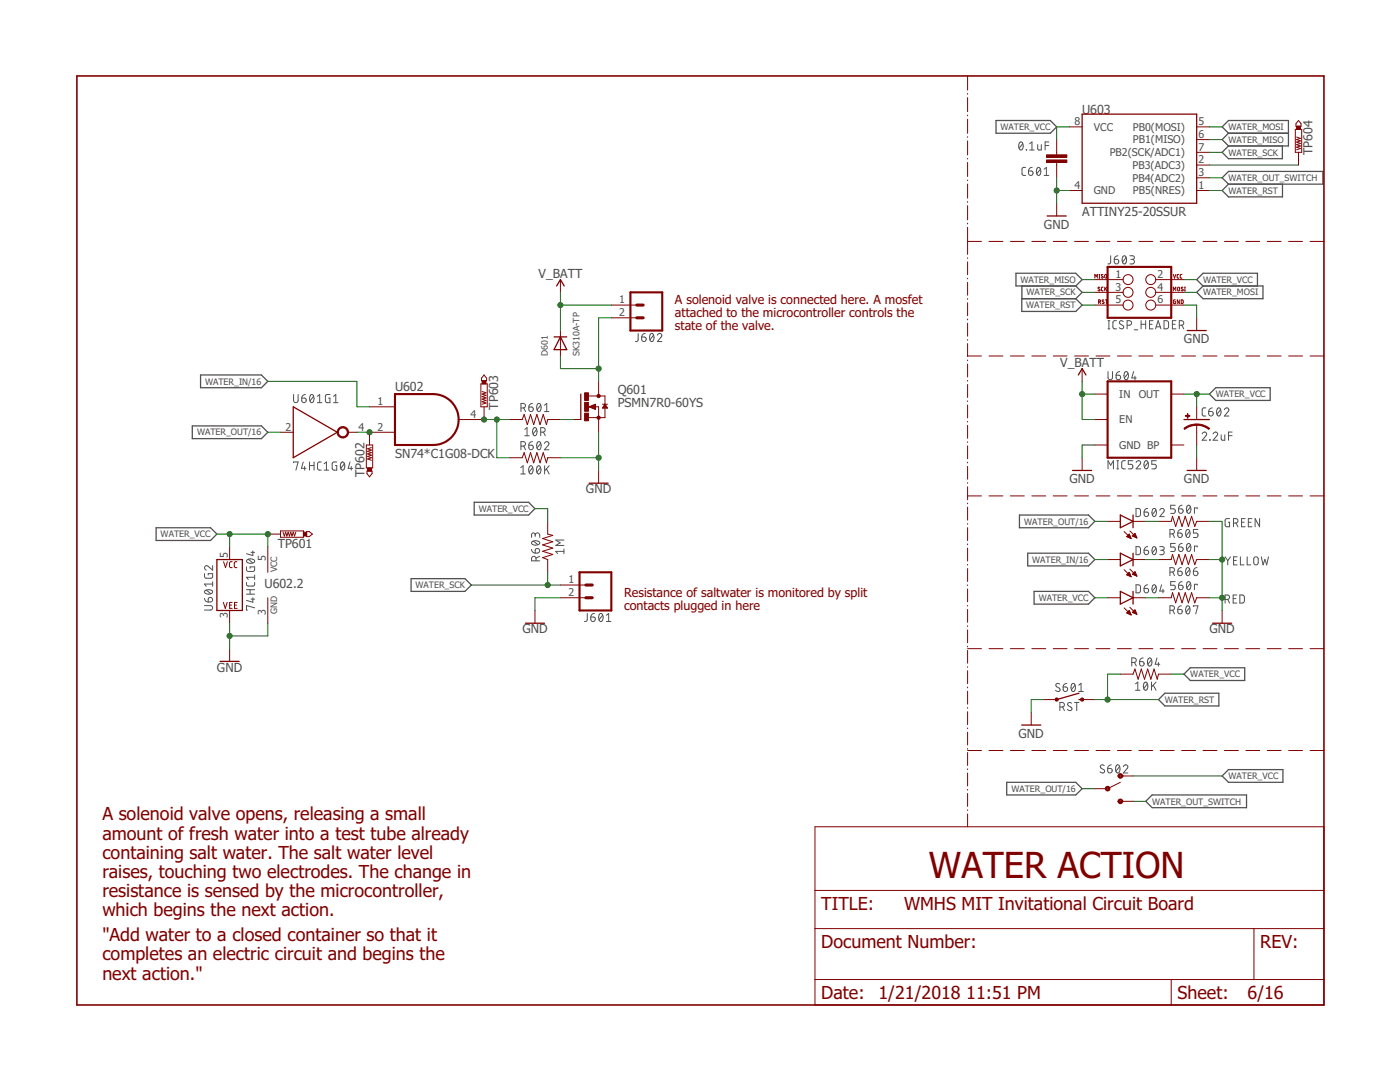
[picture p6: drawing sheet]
<svg xmlns="http://www.w3.org/2000/svg" width="279mm" height="216mm" viewBox="0 0 279 216" stroke-linecap="round" stroke-linejoin="round" font-family="sans-serif">
<g fill="none" stroke="#505050" stroke-width=".2">
<path d="M203.5 28.4l.3-.1a.93 .93 0 0 1 0 1.6 .98 .98 0 0 1-.3-1.5zM204.1 28.7l-.7 .9M204.7 33.4h-.5l-.2 .4v1l.2 .2h.5M204.8 29.8l.1 .1zM205.3 34.1h.5a.45 .45 0 0 1 .4 .5 .45 .45 0 0 1-.5 .4 .45 .45 0 0 1-.4-.4zM205.5 29.9h.9M205.5 28.7l.5-.4v1.6M206 33.4a.7 .7 0 0 0-.7 .7M207 33.5l.3-.1a.95 .95 0 0 1 0 1.6 1 1 0 0 1-.3-1.5zM207.1 28.9v.9l.3 .1h.4v-1M207.6 33.8l-.7 .8M208.4 35h.9"/>
<path d="M208.4 33.8l.4-.4v1.6M208.6 29h.7M209.3 28.3h-.7v1.6M221.7 51l-.1 1.5-.2 .1-.3 .1M222.4 51.8h.5a.45 .45 0 0 1 .4 .4 .45 .45 0 0 1-.5 .5 .45 .45 0 0 1-.4-.5zM223.1 51l-.6 .3-.1 .5M224.1 51.1l.3-.1a.97 .97 0 0 1 0 1.7 1.02 1.02 0 0 1-.3-1.6zM224.7 51.4l-.7 .9M225.5 51h.5a.36 .36 0 0 1 .4 .4 .36 .36 0 0 1-.4 .4h-.3M226 51.8a.46 .46 0 0 1 .4 .4 .46 .46 0 0 1-.4 .5h-.5M58.6 78.7v1.2a.46 .46 0 0 0 .4 .4 .46 .46 0 0 0 .5-.4v-1.2M60.2 79.4h.5a.45 .45 0 0 1 .4 .5 .45 .45 0 0 1-.5 .4 .45 .45 0 0 1-.4-.4z"/>
<path d="M60.9 78.7l-.6 .3-.1 .4M62 78.8l.2-.1a.97 .97 0 0 1 0 1.6 1.02 1.02 0 0 1-.2-1.5zM62.6 79.1l-.7 .9M63.3 79.1l.5-.4v1.6M65.8 78.7h-.6l-.2 .3-.1 1 .3 .3h.6v-.9h-.2M66.6 79.1l.4-.4v1.6M127.4 66.5l-.1 1.4-.2 .2-.3 .1M128.1 67.2h.5a.45 .45 0 0 1 .4 .5 .45 .45 0 0 1-.5 .4 .45 .45 0 0 1-.4-.4zM128.8 66.5l-.4 .2-.3 .5M129.8 66.6l.3-.1a.95 .95 0 0 1 0 1.7 1.04 1.04 0 0 1-.3-1.6zM130.4 66.9l-.7 .9M131.2 66.9a.44 .44 0 0 1 .6-.3 .44 .44 0 0 1 .2 .6l-.8 1h.9"/>
<path d="M221.1 74.1v1.2a.44 .44 0 0 0 .5 .5 .44 .44 0 0 0 .4-.5v-1.2M221.1 65.6h.4M221.1 64h.4M221.3 64v1.6M222.7 74.9h.6a.45 .45 0 0 1 .3 .5 .45 .45 0 0 1-.4 .4 .45 .45 0 0 1-.5-.5zM222.8 64h-.5l-.2 .3v1.1l.2 .2h.5M223.5 74.1l-.6 .3-.2 .5M224.2 64.1l-.2-.1a.37 .37 0 0 0-.5 .2 .37 .37 0 0 0 .1 .5l.5 .2a.38 .38 0 0 1 .1 .6 .38 .38 0 0 1-.5 .1l-.3-.2M224.5 74.3l.2-.2a.95 .95 0 0 1 0 1.7 1.04 1.04 0 0 1-.2-1.5zM224.9 64.9h.5a.46 .46 0 0 0 .4-.5 .46 .46 0 0 0-.4-.4h-.5v1.6M225.1 74.5l-.7 .9M226.2 74.1l-.3 1.3h.9"/>
<path d="M226.4 65.8h.7M226.5 75.1v.7M227.7 64v1.6M227.7 64.7h.9M228.6 64v1.6M229.4 64.7h.5M230.1 64h-.7v1.6h.7M230.6 65.6l.5-1.6 .6 1.6M230.7 65.2h.9M232.3 64h.6l.3 .3v1l-.3 .3h-.6zM234 64.7h.5M234.7 64h-.7v1.6h.7"/>
<path d="M235.4 64.9h.4a.46 .46 0 0 0 .4-.5 .46 .46 0 0 0-.4-.4h-.4v1.6M235.9 64.9l.3 .7M58.6 92.4v-.2h.9l-.4 1.6M60.5 92.2l-.3 1.3h.9M60.8 93.1v.7M61.8 92.2v1.6M61.8 92.9h.9M62.7 92.2v1.6M63.3 80.3h.9M64.1 92.2h-.5l-.2 .3 .1 1.2 .6 .1M64.7 93.8h.9M64.7 92.5l.5-.3v1.6"/>
<path d="M66.6 80.3h.9M67.2 92.2h-.7l-.2 .2 .1 1.3 .8 .1v-.9h-.3M68.1 92.3l.3-.1a.97 .97 0 0 1 0 1.6 1.03 1.03 0 0 1-.3-1.5zM68.7 92.5l-.7 1M69.8 92.2l-.3 1.3h.9M70.1 93.1v.7M103.9 93.3l.5-.4v1.7M103.9 94.6h.9M104 81.4h.4a.46 .46 0 0 0 .5-.4 .46 .46 0 0 0-.5-.5h-.4v1.6M104 89h.4a.46 .46 0 0 0 .5-.4 .46 .46 0 0 0-.5-.5h-.4v1.6M104.5 81.4l.4 .7M104.5 89l.4 .7"/>
<path d="M104.7 85.7l.5-.4v1.7M104.7 87h.9M105.5 81.2h.6a.45 .45 0 0 1 .3 .5 .45 .45 0 0 1-.4 .4 .45 .45 0 0 1-.5-.4zM105.5 88.8h.6a.45 .45 0 0 1 .3 .5 .45 .45 0 0 1-.4 .4 .45 .45 0 0 1-.5-.4zM105.7 93l.3-.1a.97 .97 0 0 1 0 1.7 1.03 1.03 0 0 1-.3-1.6zM106.3 80.5l-.6 .3-.2 .4M106.3 88.1l-.5 .1-.3 .6M106.3 93.3l-.7 .9M106.5 85.4l.2-.1a.97 .97 0 0 1 0 1.7 1.02 1.02 0 0 1-.2-1.6zM107.1 85.7l-.7 .9M107.3 93l.2-.1a.95 .95 0 0 1 0 1.7 1.06 1.06 0 0 1-.2-1.6zM107.3 80.6l.2-.1a.97 .97 0 0 1 0 1.6 1.02 1.02 0 0 1-.2-1.5z"/>
<path d="M107.3 88.2l.2-.1a.97 .97 0 0 1 0 1.6 1.02 1.02 0 0 1-.2-1.5zM107.9 93.3l-.8 .9M107.9 86.2h.5a.46 .46 0 0 0 .4-.4 .46 .46 0 0 0-.4-.5h-.5v1.7M107.9 80.9l-.7 .9M107.9 88.5l-.7 .9M108.5 86.2l.3 .8M108.6 88.5a.45 .45 0 0 1 .7-.4 .45 .45 0 0 1 .1 .7l-.8 .9h1M108.6 80.9l.5-.4v1.6M108.6 82.1h1M108.7 92.9v1.7M109.1 93.6l.5 1M109.6 92.9l-.9 1"/>
<path d="M221.1 93.6v-1.7l.6 .9 .5-.9v1.7M222.9 93.6h.3M222.9 91.9h.3M223.1 91.9v1.7M224.6 91.9h-.5l-.2 .4 .1 1.2 .6 .1M226.1 91.9h-.9v.7h.5a.46 .46 0 0 1 .4 .5 .46 .46 0 0 1-.4 .5h-.5M226.7 92.3a.44 .44 0 0 1 .7-.4 .44 .44 0 0 1 .1 .7l-.8 1h.9M228.5 92l.2-.1a.97 .97 0 0 1 0 1.7 1.01 1.01 0 0 1-.2-1.6zM229.1 92.3l-.7 .9M230.8 91.9h-.9v.7h.5a.46 .46 0 0 1 .4 .5 .46 .46 0 0 1-.4 .5h-.5M239.9 86.6a.44 .44 0 0 1 .7-.4 .44 .44 0 0 1 .1 .7l-.8 .9h.9M240.6 81.4h-.5l-.2 .3v1.1l.2 .2h.5"/>
<path d="M241.2 82.1h.6a.45 .45 0 0 1 .3 .5 .45 .45 0 0 1-.5 .4 .45 .45 0 0 1-.4-.5zM241.4 87.7l.1 .1zM241.9 81.4l-.4 .1-.3 .6M242.1 86.6a.44 .44 0 0 1 .6-.4 .44 .44 0 0 1 .2 .7l-.8 .9h.9M243 81.5l.2-.1a.97 .97 0 0 1 0 1.6 1.02 1.02 0 0 1-.2-1.5zM243.6 81.7l-.7 1M243.7 86.8v.9l.3 .1h.4v-1M244.3 81.7a.44 .44 0 0 1 .7-.3 .44 .44 0 0 1 .1 .7l-.8 .9h1M245.2 86.9h.7M245.9 86.2h-.7v1.6M40.8 119.4l.1 .2a.67 .67 0 0 0 .7 .5M40.8 114.5v.5l.2 .4h1.1l.3-.2v-.7h-.8v.2"/>
<path d="M40.9 117.9a1.02 1.02 0 0 1 1.5 .2 .97 .97 0 0 1-1.6 0zM41.2 117.8l.9 .7M41.7 119.3a.46 .46 0 0 1 .7 .2 .46 .46 0 0 1-.4 .6h-.4zM42.4 112.9v.9l-.8-.8a.45 .45 0 0 0-.8 .1 .45 .45 0 0 0 .4 .7M42.4 116.5h-1.6l.4 .5M42.4 116.1v.9M49.2 116.2v.5l.4 .2h1l.2-.2v-.5M49.2 113.1v.6l.2 .3h1.1l.3-.2v-.7h-.9v.3M49.2 117.7h1.6M49.2 118.6h1.6M49.3 111.7a1.04 1.04 0 0 1 1.5 .3 .95 .95 0 0 1-1.6 0zM49.6 111.6l.9 .7"/>
<path d="M49.9 117.7v.9M50.1 119.5h.7M50.1 110.2h.7M50.5 119.3v.9l-1.3-.4M50.5 109.9v.9l-1.3-.3M50.8 114.7v.9M50.8 115.2h-1.6l.4 .4M106.1 109.6l.1 .4 .6 .4M106.2 108.1a1.06 1.06 0 0 1 1.5 .2 .95 .95 0 0 1-1.6 0zM106.4 108l1 .7M106.8 106.8a.46 .46 0 0 1 .5-.5 .46 .46 0 0 1 .4 .5v.4M106.8 107v-.3a.36 .36 0 0 0-.4-.4 .36 .36 0 0 0-.3 .4v.5"/>
<path d="M106.9 109.6a.47 .47 0 0 1 .8 .1 .47 .47 0 0 1-.4 .7h-.5zM107 111.9v-.4a.44 .44 0 0 0-.5-.5 .44 .44 0 0 0-.4 .5v.4h1.6M107.7 111l-.7 .4M112.5 110h-1.6l.4 .5M112.5 109.6v.9M112.5 107.8h-1.6l.9 .5-.9 .5h1.6M226.7 116.7h.6l.3 .3v1l-.3 .3h-.6zM226.7 109.1h.6l.3 .2v1.1l-.3 .3h-.6zM226.7 101.5h.6l.3 .2v1.1l-.3 .2-.6 .1zM228.3 117.4h.6a.45 .45 0 0 1 .3 .5 .45 .45 0 0 1-.5 .4 .45 .45 0 0 1-.4-.4zM228.3 109.8h.6a.45 .45 0 0 1 .3 .5 .45 .45 0 0 1-.5 .4 .45 .45 0 0 1-.4-.5zM228.3 102.2h.6a.45 .45 0 0 1 .3 .5 .45 .45 0 0 1-.5 .4 .45 .45 0 0 1-.4-.5z"/>
<path d="M229 116.7l-.4 .1-.3 .6M229 109.1l-.4 .1-.3 .6M229 101.5l-.4 .1-.3 .6M230.1 116.8l.2-.1a.93 .93 0 0 1 0 1.6 1.02 1.02 0 0 1-.2-1.5zM230.1 109.2l.2-.1a.93 .93 0 0 1 0 1.6 1.02 1.02 0 0 1-.2-1.5zM230.1 101.6l.2-.1a.95 .95 0 0 1 0 1.6 1.06 1.06 0 0 1-.2-1.5zM230.7 117.1l-.7 .8M230.7 109.4l-.7 .9M230.7 101.8l-.7 .9M231.5 109.1h.5a.36 .36 0 0 1 .3 .3 .36 .36 0 0 1-.3 .4h-.4M231.5 101.8a.44 .44 0 0 1 .6-.3 .44 .44 0 0 1 .1 .7l-.7 .9h.8M231.8 116.7l-.3 1.2h.8"/>
<path d="M231.9 109.8a.44 .44 0 0 1 .4 .4 .44 .44 0 0 1-.4 .5h-.4M232.1 117.6v.7M233.5 114.2h.5a.44 .44 0 0 0 .4-.5 .44 .44 0 0 0-.4-.4h-.5v1.6M233.5 106.5h.5a.44 .44 0 0 0 .4-.4 .44 .44 0 0 0-.4-.5h-.5v1.7M234 114.2l.4 .7M234 106.5l.4 .8M234.5 116.1h-.9v.7h.6a.45 .45 0 0 1 .4 .4 .45 .45 0 0 1-.4 .5h-.6M234.5 108.4h-.9v.8h.6a.45 .45 0 0 1 .4 .4 .45 .45 0 0 1-.4 .4h-.6M234.5 100.8h-.9v.7h.6a.46 .46 0 0 1 .4 .5 .46 .46 0 0 1-.4 .4h-.6M235.1 114h.5a.45 .45 0 0 1 .4 .5 .45 .45 0 0 1-.5 .4 .45 .45 0 0 1-.4-.5zM235.1 106.4h.5a.45 .45 0 0 1 .4 .5 .45 .45 0 0 1-.5 .4 .45 .45 0 0 1-.4-.5zM235.2 116.8h.6a.45 .45 0 0 1 .3 .5 .45 .45 0 0 1-.5 .4 .45 .45 0 0 1-.4-.5z"/>
<path d="M235.2 109.2h.6a.45 .45 0 0 1 .3 .5 .45 .45 0 0 1-.5 .3 .45 .45 0 0 1-.4-.4zM235.2 101.5h.6a.45 .45 0 0 1 .3 .5 .45 .45 0 0 1-.5 .4 .45 .45 0 0 1-.4-.4zM235.8 113.3l-.4 .1-.3 .6M235.8 105.6l-.4 .2-.3 .6M235.9 116.1l-.4 .1-.3 .6M235.9 108.4l-.4 .2-.3 .6M235.9 100.8l-.4 .1-.3 .6M236.8 113.4l.3-.1a.95 .95 0 0 1 0 1.6 1 1 0 0 1-.3-1.5zM236.8 105.7l.3-.1a.95 .95 0 0 1 0 1.7 1 1 0 0 1-.3-1.6zM237 116.2l.2-.1a.93 .93 0 0 1 0 1.6 1.02 1.02 0 0 1-.2-1.5zM237 108.5l.2-.1a.93 .93 0 0 1 0 1.6 1.02 1.02 0 0 1-.2-1.5zM237 100.9l.2-.1a.95 .95 0 0 1 0 1.6 1.06 1.06 0 0 1-.2-1.5z"/>
<path d="M237.4 113.6l-.7 .9M237.4 106l-.7 .9M237.6 116.4l-.7 .9M237.6 108.8l-.7 .9M237.6 101.2l-.7 .9M238.2 114h.5a.45 .45 0 0 1 .4 .5 .45 .45 0 0 1-.5 .4 .45 .45 0 0 1-.4-.5zM238.9 113.3l-.4 .1-.3 .6M238.9 101.5v-.2h-.5v1.1M238.9 109.2v-.2h-.5v1M238.9 116.8v-.2h-.5v1.1M239.1 105.6h-.9v.8h.5a.45 .45 0 0 1 .4 .4 .45 .45 0 0 1-.4 .5h-.5M244.5 119.6h.4a.44 .44 0 0 0 .5-.4 .44 .44 0 0 0-.5-.5h-.4v1.6"/>
<path d="M244.5 111.1l.5 .8M245 119.6l.4 .7M245 111.9v.8M245.4 103.5h-.7l-.2 .2v1l.2 .4h.7v-.9h-.3M245.6 111.1l-.6 .8M246.1 119.4h.5M246.2 104.4h.4a.44 .44 0 0 0 .5-.5 .44 .44 0 0 0-.5-.4h-.4v1.6M246.2 111.8h.5M246.7 104.4l.4 .7M246.8 118.7h-.7v1.6h.7M246.9 111.1h-.7v1.6h.7M247.4 118.7h.7l.2 .3v.9l-.2 .4h-.7z"/>
<path d="M247.5 111.1v1.6h.8M247.8 104.2h.5M248.5 103.5h-.7v1.6h.7M248.9 111.1v1.6h.7M249.1 104.2h.6M249.9 103.5h-.8v1.6h.8M250.3 111.2l.4-.1 .3 .1 .1 1.1a.44 .44 0 0 1-.4 .4 .44 .44 0 0 1-.5-.4zM251.4 103.5v1.6l-.9-1.6v1.6M251.7 111.1l.4 1.6 .3-1.1 .4 1.1 .4-1.6M40.8 120.8h1.2a.44 .44 0 0 1 .4 .5 .44 .44 0 0 1-.4 .4h-1.2M50.8 121.3l-1.6-.5v.9h.2M117.2 122.4v1.4l-.2 .2h-.4"/>
<path d="M117.9 123.1h.5a.45 .45 0 0 1 .4 .5 .45 .45 0 0 1-.5 .4 .45 .45 0 0 1-.4-.4zM118.6 122.4l-.4 .1-.3 .6M119.7 122.5l.2-.1a.93 .93 0 0 1 0 1.6 1.02 1.02 0 0 1-.2-1.5zM120.3 122.8l-.8 .9M121 124h.9M121 122.8l.5-.4v1.6M211.5 136.5l-.2-.1a.38 .38 0 0 0-.5 .1 .38 .38 0 0 0 .1 .5l.5 .3a.41 .41 0 0 1 0 .6 .41 .41 0 0 1-.6 0l-.1-.1M212.2 137.1h.5a.45 .45 0 0 1 .4 .5 .45 .45 0 0 1-.5 .4 .45 .45 0 0 1-.4-.5zM212.9 136.4l-.6 .3-.1 .4M213.9 136.5l.3-.1a.97 .97 0 0 1 0 1.6 1.02 1.02 0 0 1-.3-1.5zM214.5 136.7l-.7 .9M215.3 136.7l.5-.3v1.6"/>
<path d="M215.3 138h.9M225.9 132.2h.4a.46 .46 0 0 0 .5-.5 .46 .46 0 0 0-.5-.4h-.4v1.6M226.4 132.2l.4 .7M226.6 136.5l.5-.4v1.6M226.6 137.7h.9M227.4 132h.6a.45 .45 0 0 1 .3 .5 .45 .45 0 0 1-.4 .4 .45 .45 0 0 1-.5-.4zM228.2 131.3h-.3a.68 .68 0 0 0-.5 .7M228.4 136.2l.2-.1a.95 .95 0 0 1 0 1.6 1.04 1.04 0 0 1-.2-1.5zM229 136.5l-.7 .9M229.2 131.4l.2-.1a.97 .97 0 0 1 0 1.6 1 1 0 0 1-.2-1.5zM229.8 136.1v1.6M229.8 131.6l-.7 .9"/>
<path d="M230.2 136.7l.5 1M230.7 136.1l-.9 1M230.9 131.3l-.4 1.2h1M231.2 132.2v.7M233.5 121.8h.5a.44 .44 0 0 0 .4-.5 .44 .44 0 0 0-.4-.4h-.5v1.6M234 121.8l.4 .7M235.1 121.6h.5a.45 .45 0 0 1 .4 .5 .45 .45 0 0 1-.5 .4 .45 .45 0 0 1-.4-.5zM235.8 120.9l-.4 .1-.3 .6M236.8 121l.3-.1a.95 .95 0 0 1 0 1.6 1 1 0 0 1-.3-1.5zM237.4 121.2l-.7 .9M238.2 121.1v-.2h.9l-.5 1.6M211.5 141.1h.5a.46 .46 0 0 0 .4-.5 .46 .46 0 0 0-.4-.4h-.5v1.6"/>
<path d="M212.1 141.1l.3 .7M213.8 140.3l-.4-.1-.2 .1-.1 .2v.3l.6 .3a.38 .38 0 0 1 .2 .5 .38 .38 0 0 1-.5 .2l-.4-.2M214.4 140.2h.9M214.9 140.2v1.6M220.4 152.8l-.2-.1a.38 .38 0 0 0-.5 .1 .38 .38 0 0 0 .1 .5l.5 .3a.4 .4 0 0 1 0 .6 .4 .4 0 0 1-.6-.1l-.2-.1M221.1 153.3h.5a.45 .45 0 0 1 .4 .5 .45 .45 0 0 1-.5 .4 .45 .45 0 0 1-.4-.4zM221.8 152.6l-.6 .3-.1 .4M222.8 152.7l.3-.1a.97 .97 0 0 1 0 1.6 1.02 1.02 0 0 1-.3-1.5zM223.4 153l-.7 .9M224.2 153a.45 .45 0 0 1 .6-.4 .45 .45 0 0 1 .2 .7l-.8 .9h.9"/>
</g>
<g fill="none" stroke="#505050" stroke-width=".25">
<path d="M198.8 24h10.8l1.3 1.3-1.3 1.3h-10.8zM243.9 35.5l1.3-1.3h18.8v2.5h-18.8zM245.2 26.6h11.9M245.2 26.6l-1.3-1.3 1.3-1.3h11.9v5.1h-11.9M245.2 29.1l-1.3 1.3 1.3 1.3h10.7v-2.6M245.2 36.7l-1.3 1.3 1.3 1.3h10.7v-2.6M245.2 26.6l-1.3 1.3 1.3 1.2M202.8 54.5h11.9l1.3 1.3-1.3 1.3h-11.9zM203.9 59.6h10.8l1.3 1.3-1.3 1.2h-10.8zM203.9 57.1v2.5M214.7 57.1l1.3 1.2-1.3 1.3M240.1 57.1l-1.3-1.3 1.3-1.3h10.9v2.6"/>
<path d="M240.1 57.1h12v2.5h-12l-1.3-1.3zM40 74.8h12.2l1.2 1.3-1.2 1.3h-12.2zM241.4 78.6l1.2-1.2h10.9v2.5h-10.9zM38.4 85h13.8l1.2 1.3-1.2 1.2h-13.8zM31.2 105.3h10.8l1.3 1.3-1.3 1.2h-10.8zM82 115.5h10.8l1.3 1.2-1.3 1.3h-10.8zM94.6 100.2h10.9l1.3 1.3-1.3 1.3h-10.9zM203.5 102.8h13.7l1.3 1.2-1.3 1.3h-13.7zM205.1 110.4h12.1l1.3 1.3-1.3 1.2h-12.1zM206.4 118h10.8l1.3 1.3-1.3 1.2h-10.8zM231.2 139.6l1.3-1.3h10.7v2.6h-10.7zM236.3 134.5l1.3-1.3h10.8v2.6h-10.8z"/>
<path d="M200.9 156.1h13.8l1.3 1.3-1.3 1.2h-13.8zM229.9 158.6h18.9v2.6h-18.9l-1.2-1.3zM243.9 154.8l1.3-1.2h10.8v2.5h-10.8z"/>
</g>
<g fill="none" stroke="#800000" stroke-width=".2">
<path d="M193.1 15.2v2.8M193.1 18.6v.2M193.1 19.5v2.8M193.1 23v.1M193.1 23.8v2.8M193.1 27.3v.1M193.1 28.1v2.8M193.1 31.6v.1M193.1 32.4v2.8M193.1 35.9v.1M193.1 36.7v2.8M210.9 27.9v3"/>
<path d="M210.9 32.4v3.1M213.4 25.3h2.6M213.4 38h2.6M238.8 25.3h2.6M238.8 27.9h2.6M238.8 38h2.6M238.8 30.4h2.6M238.8 32.9h2.6M238.8 35.5h2.6M258.5 25.8h1.3v4.6h-1.3zM258.8 27.3l.7 .3-.7 .3 .7 .2-.7 .3 .7 .2-.7 .3 .7 .2-.7 .3 .7 .2-.7 .3M259.1 24l.6 .7v.5h-1.1v-.5z"/>
<path d="M259.1 30.4v2.5M111.8 55.8v2.5M193.1 40.2v.2M193.1 41v2.9M193.1 44.5v.2M193.1 45.4v5.4M193.1 51.4v.2M193.1 52.3v2.5M193.1 55.5v.1M193.1 56.3v2.6M193.1 59.6v.1M193.1 48.2h2.8"/>
<path d="M197.4 48.2h2.8M201.7 48.2h2.7M205.9 48.2h2.8M210.2 48.2h2.8M210.9 40.6v2.5M214.5 48.2h2.7M218.5 55.5v-.7l.3 .4 .2-.4v.7M218.5 55.8h5.7M218.5 58.3h5.7M218.7 48.2h2.8M219.3 55.5h.2M219.3 54.8h.2"/>
<path d="M219.4 54.8v.7M219.5 57.4l-.3-.1-.1 .2 .4 .3v.2l-.4-.1M220.1 54.8h-.2l-.1 .1 .4 .3v.2h-.4M220.2 57.3l-.4 .2 .1 .5h.3M220.3 59.9h-.3v.1l.3 .3v.2h-.4M220.5 57.3v.7M220.5 54.9l.2-.1 .2 .1-.1 .6-.3-.1zM220.6 59.8h.4M220.6 57.6l.3 .4M220.8 59.8v.8M220.9 57.3l-.4 .4M223 48.2h2.8"/>
<path d="M227.3 48.2h2.8M230.7 55.8h5.6M230.7 58.3h5.6M231.5 48.2h2.8M234.2 58v-.7l.2 .4 .3-.4v.7M234.2 54.8l.2 .7 .3-.7M234.6 59.8l-.4 .1 .1 .7h.3v-.4h-.2M235 57.4l.2-.1 .2 .1-.1 .6-.3-.1zM235.3 54.8l-.4 .1v.5l.4 .1M235.4 59.8v.8l-.5-.8v.8M235.7 59.8l.4 .1-.1 .7h-.3zM235.8 48.2h2.8"/>
<path d="M235.9 54.8l-.4 .1 .1 .5 .3 .1M236.1 57.4l-.3-.1-.1 .2 .4 .3v.2l-.4-.1M236.4 58h.2M236.4 57.3h.2M236.5 57.3v.7M240.1 48.2h2.8M244.4 48.2h2.7M248.6 48.2h2.8M252.9 48.2h2.8M257.2 48.2h2.7M261.5 48.2h2.7M96 76.6h1.2v4.6h-1.2z"/>
<path d="M96.2 78.1l.8 .3-.8 .2 .8 .3-.8 .2 .8 .3-.8 .3 .8 .2-.8 .3 .8 .2-.8 .3M96.6 74.8l.5 .7v.5h-1v-.5zM111.8 66v5M117.5 79h3.2v1.7M119.5 76.1v2.9M122 60.9h5.1M122 63.4h5.1M193.1 60.4v2.6M193.1 63.7v.1M193.1 64.5v2.6M193.1 67.8v.1M193.1 68.6v2.5"/>
<path d="M193.1 71.8v.2M193.1 72.6v2.6M193.1 75.9v.2M193.1 76.7v2.6M193.1 80v.1M193.1 71h2.8M197.4 71h2.8M201.7 71h2.7M205.9 71h2.8M210.2 71h2.8M214.5 71h2.7M216 73.6v2.5"/>
<path d="M218.5 60.9h5.7M218.5 78.6h2.5M218.7 71h2.8M219.2 60.2h.4l-.1-.3-.3-.1v.8M219.5 60.2l.1 .4M223 71h2.8M227.3 71h2.8M230.7 60.9h5.6M231.5 71h2.8M233.7 78.6h2.6M235.8 71h2.8M238.8 63.4v2.6"/>
<path d="M240.1 71h2.8M244.4 71h2.7M248.6 71h2.8M252.9 71h2.8M257.2 71h2.7M261.5 71h2.7M56 86.3h2.5M69.4 86.3h1.8M73.1 88.8h1.3v4.6h-1.3zM73.2 94h1.1v.5l-.6 .6-.5-.6zM73.7 81.2h5.1M74.1 89.3l-.7 .3 .7 .2-.7 .3 .7 .2-.7 .3 .7 .2-.7 .3 .7 .2-.7 .3 .7 .2"/>
<path d="M78.8 86.3h-5.1v2.5M96.6 81.2v2.5h-5.1M101.7 83.7h2.5l.4-1 .6 2 .7-2 .6 2 .6-2 .7 2 .6-2 .7 2 .2-1h2.5M101.7 91.3h2.5l.4-1 .6 2.1 .7-2.1 .6 2.1 .6-2.1 .7 2.1 .6-2.1 .7 2.1 .2-1.1h2.5M114.4 83.7h1.5M117.3 81.2h2.2v5.1M117.6 81.2l1.2-.5v1zM117.7 81.1h1.1M117.7 81.2h1.1M118 81h.8M118 81.4h.8M118.3 80.9h.5"/>
<path d="M118.3 81.5h.5M118.6 80.8h.2M118.6 81.6h.2M119.5 93.9v2.5M120.2 80.7h1M120.3 81.4h.9M120.4 81.2h.7M120.4 81.1h.6M120.5 81h.4M120.6 80.9h.3M120.7 80.8h.1M120.7 81.3v2h-3.3"/>
<path d="M120.7 80.7l.5 .7h-1zM193.1 80.8v2.6M193.1 84.1v.1M193.1 84.9v2.6M193.1 88.2v.1M193.1 89v2.5M193.1 92.2v.2M193.1 93v2.6M193.1 96.3v.1M193.1 97.1v2.6M193.1 99h2.8M197.4 99h2.8"/>
<path d="M201.7 99h2.7M205.9 99h2.8M210.2 99h2.8M214.5 99h2.7M216 91.3v2.6M218.5 83.7h2.5M218.5 88.8h2.5M218.7 99h2.8M223 99h2.8M227.3 99h2.8M231.5 99h2.8M233.7 88.8h2.6"/>
<path d="M235.8 99h2.8M238.8 81.2v2.5M238.8 84.7v4.1M238.8 91.3v2.6M240.1 99h2.8M244.4 99h2.7M248.6 99h2.8M252.9 99h2.8M257.2 99h2.7M261.5 99h2.7M44.6 112.1l.4 1.2 .4-1.2M45.8 109.1v2.6"/>
<path d="M46.3 112.1h-.3l-.2 .3v.7l.5 .2M47.3 112.1h-.4l-.1 .3v.7l.5 .2M53.4 106.6h2.6M53.4 109.1v5.1M53.4 119.3v5.1M56 105.9h4.6v1.3h-4.6zM56.5 106.2l.2 .8 .3-.8 .3 .8 .2-.8 .3 .8 .2-.8 .3 .8 .2-.8 .3 .8 .2-.8M61.2 106.1h.5l.6 .5-.6 .5h-.5zM109.3 104v2.6l1 .2-2 .7 2 .6-2 .6 2 .7-2 .6 2 .6-2 .7 1 .4v2.5M111.8 116.7h5.1M111.8 119.3h5.1M193.1 100.4v.1"/>
<path d="M193.1 101.2v2.6M193.1 104.5v.1M193.1 105.3v2.6M193.1 108.5v.2M193.1 109.4v2.6M193.1 112.6v.2M193.1 113.5v2.5M193.1 116.7v.1M193.1 117.5v2.6M221 119.3h2.6M221 111.7h2.6M221 104h2.6"/>
<path d="M224.3 113.7l1.4 1.4M224.3 106.1l1.4 1.4M224.9 114.7l.5-.5 .3 .9zM224.9 107.1l.8 .4M224.9 107.1l.5-.5 .3 .9M224.9 107.1h.7M224.9 114.7h.7M225 106.9h.5M225 114.8h.6M225 114.5h.5M225.1 107.2h.5M225.1 106.8h.4"/>
<path d="M225.1 114.4h.4M225.3 114.3h.1M225.3 106.7h.1M225.3 114.9h.4M225.4 107.3h.3M225.5 113.6l1.4 1.4M225.5 105.9l1.4 1.4M225.6 115h.1M225.6 107.4h.1M226 114.6l.9 .4M226 114.6l.5-.5 .4 .9M226 106.9h.7"/>
<path d="M226 114.5h.7M226.1 119.3h2.6M226.1 111.7h2.6M226.1 104h2.6M226.1 106.8h.6M226.2 114.4h.5M226.2 114.7h.6M226.2 107.1h.6M226.3 114.3h.3M226.3 106.7h.3M226.4 106.6h.2M226.4 114.2h.1"/>
<path d="M226.5 114.8h.3M226.5 107.2h.3M226.5 106.4l-.5 .6 .9 .3M226.5 106.4l.4 .9M226.5 106.4h.1M226.8 114.9h.1M226.8 107.3h.1M231.2 119.3h2.5l.3-1 .6 2 .7-2 .6 2 .6-2 .7 2 .6-2 .6 2 .4-1h2.6M231.2 111.7h2.5l.3-1.1 .6 2.1 .7-2.1 .6 2.1 .6-2.1 .7 2.1 .6-2.1 .6 2.1 .4-1h2.6M231.2 104h2.5l.3-1 .6 2.1 .7-2.1 .6 2.1 .6-2.1 .7 2.1 .6-2.1 .6 2.1 .4-1.1h2.6M44.6 120.2l.4 1.2 .3-1.2M45.8 121.8v2.6"/>
<path d="M45.8 129.4v2.6M45.8 120.7h.4M46.3 120.2h-.5v1.2h.5M46.8 120.7h.4M47.3 120.2h-.5v1.2h.5M106.8 121.8v2.6M193.1 120.8v.1M193.1 121.6v2.6M193.1 124.9v.1M193.1 125.7v2.6M193.1 128.9v.2M193.1 129.8v2.5"/>
<path d="M193.1 133v.2M193.1 133.8v2.6M193.1 137.1v.1M193.1 137.9v2.6M193.1 129.4h2.8M197.4 129.4h2.8M201.7 129.4h2.7M205.9 129.4h2.8M208.3 139.6h2.6M210.2 129.4h2.8M214.5 129.4h2.7M216 139.6h2.5"/>
<path d="M218.7 129.4h2.8M223 129.4h2.8M223.6 134.5h2.5l.4-1 .6 2 .7-2 .6 2 .6-2 .7 2 .6-2 .6 2 .3-1h2.5M224.3 121.3l1.4 1.4M224.9 122.3l.5-.5 .3 .9zM224.9 122.3h.7M225 122.4h.6M225 122.1h.5M225.2 122h.2M225.3 122.5h.4M225.3 121.9h.1M225.5 121.2l1.4 1.4"/>
<path d="M225.6 122.6h.1M226 122.2l.5-.5 .4 .9zM226.1 122.1h.6M226.1 122.3h.7M226.2 122h.5M226.3 121.9h.3M226.4 122.4h.4M226.4 121.8h.1M226.7 122.5h.2M227.3 129.4h2.8M231.5 129.4h2.8M235.8 129.4h2.8"/>
<path d="M240.1 129.4h2.8M243.9 121.8v2.6M244.4 129.4h2.7M248.6 129.4h2.8M252.9 129.4h2.8M257.2 129.4h2.7M261.5 129.4h2.7M193.1 141.2v.1M193.1 142v2.6M193.1 145.3v.1M193.1 146.1v2.6M193.1 149.4v.1"/>
<path d="M193.1 150.2v2.5M193.1 153.4v.2M193.1 154.2v2.6M193.1 157.5v.1M193.1 158.3v2.6M193.1 149.8h2.8M197.4 149.8h2.8M201.7 149.8h2.7M205.8 142.1v2.6M205.9 149.8h2.8M210.2 149.8h2.8M214.5 149.8h2.7"/>
<path d="M218.7 149.8h2.8M223 149.8h2.8M223.6 156.1l-2.6 1.3h-2.5M223.6 159.9h2.5M223.6 154.8h2.5M227.3 149.8h2.8M231.5 149.8h2.8M235.8 149.8h2.8M240.1 149.8h2.8M244.4 149.8h2.7M248.6 149.8h2.8M252.9 149.8h2.8"/>
<path d="M257.2 149.8h2.7M261.5 149.8h2.7M162.6 165h101.6v35.5h-101.6zM162.6 177.7h101.6M193.1 161.6v.1M193.1 162.4v2.6M162.6 185.3h101.6M162.6 195.5h101.6M233.7 195.5v5M250.3 185.3v10.2"/>
<circle cx="225.1" cy="55.8" r=".99"/>
<circle cx="225.1" cy="58.3" r=".99"/>
<circle cx="229.7" cy="58.3" r=".99"/>
<circle cx="229.7" cy="55.8" r=".99"/>
<circle cx="225.1" cy="60.9" r=".99"/>
<circle cx="229.7" cy="60.9" r=".99"/>
</g>
<path d="M15.3 15.2h248.9v185.3h-248.9z" fill="none" stroke="#800000" stroke-width=".32"/>
<g fill="none" stroke="#800000" stroke-width=".25">
<path d="M216 22.8h22.8v17.8h-22.8zM111.1 57.1l.7-1.3 .8 1.3M209 43.1h3.8M110.6 67.2h2.5M111.8 67.2l1.3 2.6h-2.5zM115.9 78.6v5.1M215.2 74.8l.8-1.2 .7 1.2M236.9 66h3.8M58.5 81.2l8.8 5.1-8.8 5zM117.6 96.4h3.8M214.1 93.9h3.8M236.3 83.7h5.1"/>
<path d="M236.9 93.9h3.8M43.3 111.7h5.1v10.1h-5.1zM223.6 118l2.5 1.3-2.5 1.2zM223.6 102.8l2.5 1.2-2.5 1.3zM223.6 110.4l2.5 1.3-2.5 1.2zM226.1 102.8v2.5M226.1 110.4v2.5M226.1 118v2.5M43.9 132h3.8M104.9 124.4h3.8M215.3 139.6h.7M215.3 138.3l-4.4 1.3"/>
<path d="M242 124.4h3.8M203.9 144.7h3.8"/>
</g>
<g fill="#800000" stroke="#800000" stroke-width=".2">
<path d="M238.8 84.6l1.4 .2 1.2 .7-.2 .2-1.3-.7-1.1-.1z" fill-rule="evenodd"/>
<path d="M236.3 85.5l1.2-.7 1.3-.2v.3l-1.5 .3-.9 .5z" fill-rule="evenodd"/>
<path d="M223.3 154.5a.46 .46 0 0 1 .7 .2 .46 .46 0 0 1-.3 .6 .46 .46 0 0 1-.6-.5h.2a.26 .26 0 0 1 .4-.2 .26 .26 0 0 1 .1 .4 .26 .26 0 0 1-.4-.1l-.3-.1z" fill-rule="evenodd"/>
<path d="M223.3 159.5a.47 .47 0 0 1 .7 .2 .47 .47 0 0 1-.3 .7 .47 .47 0 0 1-.6-.5h.2a.26 .26 0 0 1 .4-.2 .26 .26 0 0 1 .1 .4 .26 .26 0 0 1-.4-.1l-.1-.1h-.2z" fill-rule="evenodd"/>
<path d="M220.8 157a.47 .47 0 0 1 .7 .2 .47 .47 0 0 1-.4 .6 .47 .47 0 0 1-.5-.4h.2a.26 .26 0 0 1 .4-.3 .26 .26 0 0 1 0 .5 .26 .26 0 0 1-.4-.1l-.2-.1z" fill-rule="evenodd"/>
<path d="M67.7 85.4a1.14 1.14 0 0 1 1.7 .3 1.14 1.14 0 0 1-.7 1.7 1.14 1.14 0 0 1-1.4-1.1h.2a.89 .89 0 0 1 1.4-.8 .89 .89 0 0 1 .1 1.5 .89 .89 0 0 1-1.4-.5l-.1-.2h-.2z" fill-rule="evenodd"/>
<circle cx="119.5" cy="79" r=".33"/>
<circle cx="119.5" cy="83.3" r=".33"/>
<circle cx="210.9" cy="139.6" r=".33"/>
<circle cx="216" cy="139.6" r=".33"/>
</g>
<g fill="#800000" stroke="#800000" stroke-width=".2">
<path d="M116.7 82.4h.7v1.6h-.7z"/>
<path d="M116.7 78.4h.7v1.5h-.7z"/>
<path d="M116.7 80.3h.7v1.8h-.7z"/>
<path d="M208.9 30.9h4v.5h-4z"/>
<path d="M208.9 31.9h4v.5h-4z"/>
<path d="M236.6 82.9h.9v.2h-.9z"/>
<path d="M237 82.5h.1v.9h-.1z"/>
<path d="M258.8 25.2h.7v.6h-.7z"/>
<path d="M60.6 106.2h.6v.8h-.6z"/>
<path d="M96.2 76h.8v.6h-.8z"/>
<path d="M73.4 93.4h.7v.6h-.7z"/>
</g>
<path d="M125.8 58.3h6.4v7.7h-6.4zM221 53.3h12.7v10.1h-12.7zM78.8 78.6h7.6a5.1 5.1 0 0 1 5.1 5.1 5.1 5.1 0 0 1-5.1 5.1h-7.6zM221 76.1h12.7v15.2h-12.7zM115.7 114.2h6.3v7.6h-6.3z" fill="none" stroke="#800000" stroke-width=".42"/>
<path d="M127.1 63.4h1.3M127.1 60.9h1.3M116.9 119.3h1.3M116.9 116.7h1.3" fill="none" stroke="#800000" stroke-width=".61"/>
<g fill="none" stroke="#008000" stroke-width=".2">
<path d="M210.9 38h2.5M210.9 35.5v5.1M213.4 25.3h-2.5v2.6M241.4 38h2.5M241.4 25.3h2.5M241.4 30.4h2.5M241.4 27.9h2.5M241.4 35.5h2.5M241.4 32.9h17.7M111.8 58.3v7.7M216 55.8h2.5M216 58.3h2.5"/>
<path d="M236.3 55.8h2.5M236.3 58.3h2.5M53.4 76.1h17.8v5.1h2.5M111.8 60.9h10.2M111.8 71v2.6h7.7M122 63.4h-2.5v12.7M216 76.1v7.6h2.5M216 60.9h2.5M216 78.6h2.5M236.3 60.9h2.5v2.5M236.3 78.6h5.1M238.8 78.6v2.6"/>
<path d="M53.4 86.3h2.6M71.2 86.3h2.5M96.6 83.7h5.1M99.1 83.7v7.6h2.6M111.8 91.3h7.7M111.8 83.7h2.6M119.5 86.3v7.6M218.5 88.8h-2.5v2.5M238.8 88.8v2.5M43.3 106.6h10.1v2.5M45.8 106.6v2.5M94.1 116.7h17.7"/>
<path d="M106.8 101.5h2.5v2.5M109.3 114.2v2.5M111.8 119.3h-5v2.5M218.5 119.3h2.5M218.5 104h2.5M218.5 111.7h2.5M228.7 119.3h2.5M228.7 104h2.5M228.7 111.7h2.5M241.4 119.3h2.5M241.4 104h2.5v17.8M241.4 111.7h2.5"/>
<path d="M45.8 124.4v5M53.4 124.4v2.5h-7.6M208.3 139.6h-2.5v2.5M218.5 139.6h12.7M223.6 134.5h-2.6v5.1M233.7 134.5h2.6M216 157.4h2.5M226.1 154.8h17.8M226.1 159.9h2.6"/>
</g>
<g fill="#008000" stroke="#008000" stroke-width=".2">
<circle cx="119.5" cy="91.3" r=".51"/>
<circle cx="210.9" cy="38" r=".51"/>
<circle cx="243.9" cy="111.7" r=".51"/>
<circle cx="243.9" cy="119.3" r=".51"/>
<circle cx="45.8" cy="126.9" r=".51"/>
<circle cx="111.8" cy="60.9" r=".51"/>
<circle cx="216" cy="78.6" r=".51"/>
<circle cx="119.5" cy="73.6" r=".51"/>
<circle cx="238.8" cy="78.6" r=".51"/>
<circle cx="45.8" cy="106.6" r=".51"/>
<circle cx="53.4" cy="106.6" r=".51"/>
<circle cx="109.3" cy="116.7" r=".51"/>
<circle cx="99.1" cy="83.7" r=".51"/>
<circle cx="96.6" cy="83.7" r=".51"/>
<circle cx="221" cy="139.6" r=".51"/>
<circle cx="73.7" cy="86.3" r=".51"/>
</g>
<text font-size="7.2" fill="#800000" x="185.4" y="175.1">WATER ACTION</text>
<g font-size="3.6" fill="#800000">
<text x="20.4" y="163.7">A solenoid valve opens, releasing a small</text>
<text x="20.4" y="167.5">amount of fresh water into a test tube already</text>
<text x="20.4" y="171.3">containing salt water. The salt water level</text>
<text x="20.4" y="175.1">raises, touching two electrodes. The change in</text>
<text x="20.4" y="178.9">resistance is sensed by the microcontroller,</text>
<text x="20.4" y="182.8">which begins the next action.</text>
<text x="163.9" y="181.5">TITLE:</text>
<text x="180.4" y="181.5">WMHS MIT Invitational Circuit Board</text>
<text x="20.4" y="187.8">&quot;Add water to a closed container so that it</text>
<text x="20.4" y="191.6">completes an electric circuit and begins the</text>
<text x="163.9" y="189.1">Document Number:</text>
<text x="251.5" y="189.1">REV:</text>
<text x="20.4" y="195.5">next action.&quot;</text>
<text x="163.9" y="199.3">Date:</text>
<text x="175.3" y="199.3">1/21/2018</text>
<text x="192.8" y="199.3">11:51 PM</text>
<text x="235" y="199.3">Sheet:</text>
<text x="249" y="199.3">6/16</text>
</g>
<g font-size="2.5" fill="#505050">
<text x="216" y="22.8">U603</text>
<text x="261.9" y="30.9" transform="rotate(-90 261.9 30.9)">TP604</text>
<text x="208.4" y="45.6">GND</text>
<text x="216" y="43.1">ATTINY25-20SSUR</text>
<text x="107.5" y="55.5">V_BATT</text>
<text x="236.3" y="68.5">GND</text>
<text x="211.6" y="73.3">V_BATT</text>
<text x="78.8" y="78">U602</text>
<text x="99.4" y="81.7" transform="rotate(-90 99.4 81.7)">TP603</text>
<text x="123.3" y="81.2">PSMN7R0-60YS</text>
<text x="123.3" y="78.6">Q601</text>
<text x="72.7" y="95.1" transform="rotate(-90 72.7 95.1)">TP602</text>
<text x="78.8" y="91.3">SN74*C1G08-DCK</text>
<text x="116.9" y="98.5">GND</text>
<text x="213.4" y="96.4">GND</text>
<text x="236.3" y="96.4">GND</text>
<text x="55.4" y="109.4">TP601</text>
<text x="52.8" y="117.4">U602.2</text>
<text x="104.3" y="126.4">GND</text>
<text x="241.4" y="126.4">GND</text>
<text x="43.3" y="134">GND</text>
<text x="203.3" y="147.2">GND</text>
</g>
<g font-size="2.5" fill="#800000">
<text x="134.7" y="60.6">A solenoid valve is connected here. A mosfet</text>
<text x="134.7" y="63.3">attached to the microcontroller controls the</text>
<text x="134.7" y="65.9">state of the valve.</text>
<text x="124.5" y="119.1">Resistance of saltwater is monitored by split</text>
<text x="124.5" y="121.8">contacts plugged in here</text>
</g>
<g font-size="2.1" fill="#505050">
<text x="214.4" y="25">8</text>
<text x="218.3" y="26.1">VCC</text>
<text x="226.1" y="28.6">PB1(MISO)</text>
<text x="226.1" y="26.1">PB0(MOSI)</text>
<text x="239.2" y="27.5">6</text>
<text x="239.2" y="25">5</text>
<text x="221.5" y="31.2">PB2(SCK/ADC1)</text>
<text x="226" y="33.7">PB3(ADC3)</text>
<text x="239.2" y="30">7</text>
<text x="239.2" y="32.6">2</text>
<text x="239.2" y="35.1">3</text>
<text x="214.4" y="37.7">4</text>
<text x="218.3" y="38.8">GND</text>
<text x="226" y="36.2">PB4(ADC2)</text>
<text x="226.1" y="38.8">PB5(NRES)</text>
<text x="239.2" y="37.7">1</text>
<text x="222.6" y="55.4">1</text>
<text x="222.6" y="58">3</text>
<text x="231" y="55.4">2</text>
<text x="231" y="58">4</text>
<text x="123.6" y="60.5">1</text>
<text x="123.6" y="63.1">2</text>
<text x="222.6" y="60.5">5</text>
<text x="231" y="60.5">6</text>
<text x="75.3" y="80.8">1</text>
<text x="93.9" y="83.4">4</text>
<text x="223.4" y="79.4">IN</text>
<text x="227.3" y="79.4">OUT</text>
<text x="57" y="85.9">2</text>
<text x="71.6" y="85.9">4</text>
<text x="75.3" y="85.9">2</text>
<text x="223.4" y="89.6">GND BP</text>
<text x="223.4" y="84.5">EN</text>
<text x="45.5" y="111.3" transform="rotate(-90 45.5 111.3)">5</text>
<text x="53.1" y="111.9" transform="rotate(-90 53.1 111.9)">5</text>
<text x="113.4" y="116.4">1</text>
<text x="113.4" y="118.9">2</text>
<text x="45.5" y="123.3" transform="rotate(-90 45.5 123.3)">3</text>
<text x="53.1" y="122.8" transform="rotate(-90 53.1 122.8)">3</text>
</g>
<g font-size="1.8" fill="#505050">
<text x="199.7" y="26">WATER_VCC</text>
<text x="245.2" y="28.5">WATER_MISO</text>
<text x="245.2" y="26">WATER_MOSI</text>
<text x="245.2" y="31">WATER_SCK</text>
<text x="245.2" y="38.6">WATER_RST</text>
<text x="245.2" y="36.1">WATER_OUT_SWITCH</text>
<text x="203.7" y="56.4">WATER_MISO</text>
<text x="204.8" y="59">WATER_SCK</text>
<text x="240.1" y="56.4">WATER_VCC</text>
<text x="240.1" y="59">WATER_MOSI</text>
<text x="204.8" y="61.5">WATER_RST</text>
<text x="109.3" y="71" transform="rotate(-90 109.3 71)">D601</text>
<text x="115.7" y="71" transform="rotate(-90 115.7 71)">SK310A-TP</text>
<text x="40.9" y="76.7">WATER_IN/16</text>
<text x="242.6" y="79.3">WATER_VCC</text>
<text x="39.3" y="86.9">WATER_OUT/16</text>
<text x="32.1" y="107.2">WATER_VCC</text>
<text x="95.6" y="102.1">WATER_VCC</text>
<text x="204.4" y="104.7">WATER_OUT/16</text>
<text x="206" y="112.3">WATER_IN/16</text>
<text x="55.3" y="114.2" transform="rotate(-90 55.3 114.2)">VCC</text>
<text x="82.9" y="117.4">WATER_SCK</text>
<text x="207.3" y="119.9">WATER_VCC</text>
<text x="55.3" y="122.6" transform="rotate(-90 55.3 122.6)">GND</text>
<text x="237.6" y="135.1">WATER_VCC</text>
<text x="232.5" y="140.2">WATER_RST</text>
<text x="245.2" y="155.5">WATER_VCC</text>
<text x="201.9" y="158">WATER_OUT/16</text>
<text x="229.9" y="160.5">WATER_OUT_SWITCH</text>
</g>
</svg>
